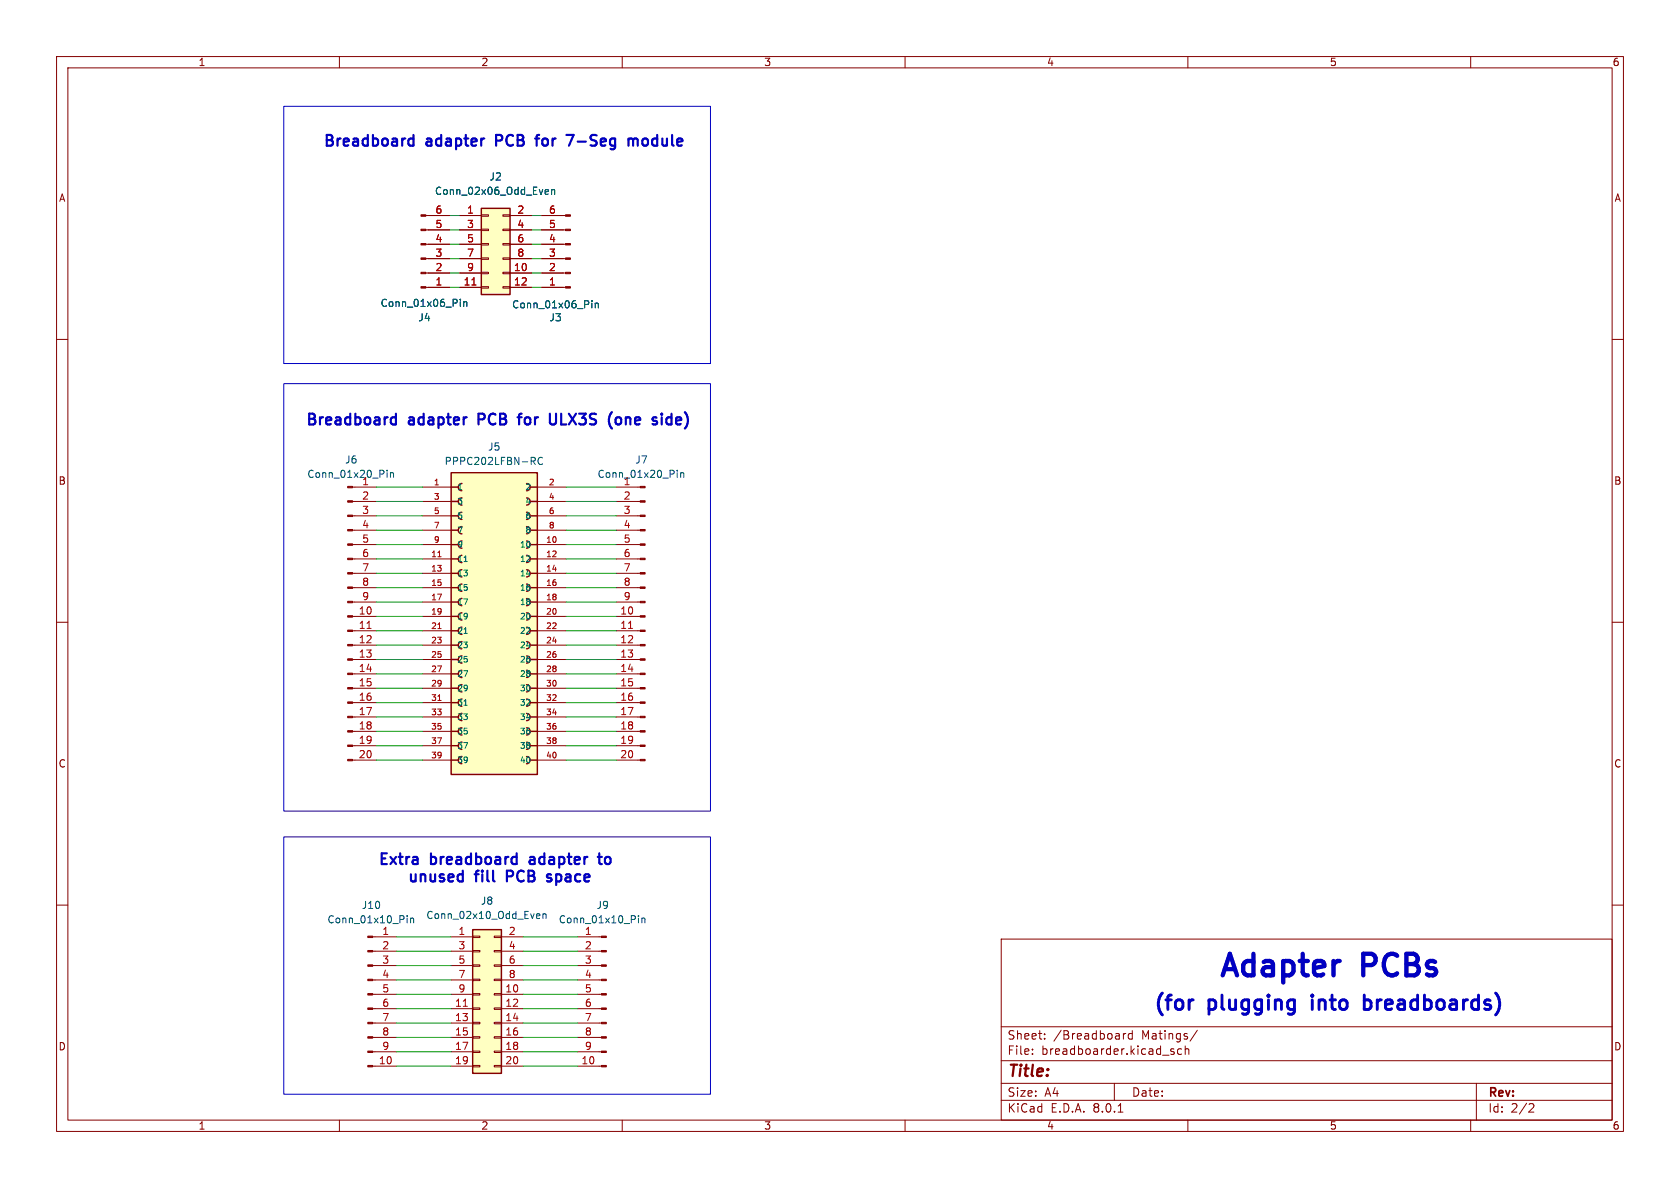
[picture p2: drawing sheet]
<svg xmlns="http://www.w3.org/2000/svg" width="297mm" height="210mm" viewBox="0 0 297 210" stroke-linecap="round" stroke-linejoin="round" font-family="sans-serif">
<g fill="none" stroke="#840000" stroke-width=".18">
<path d="M10 10h277v190h-277zM12 12h273v186h-273zM60 10v2M110 10v2M160 10v2M210 10v2M260 10v2M95.8 38.1h4.2M10 60h2M95.8 40.6h4.2M95.8 43.2h4.2M95.8 45.7h4.2"/>
<path d="M95.8 48.3h4.2M95.8 50.8h4.2M285 60h2M10 110h2M285 110h2M10 160h2M285 160h2M177 166h108v32h-108zM60 198v2M110 198v2M160 198v2M177 194.5h108"/>
<path d="M177 191.5h108M177 187.5h108M177 181.5h108M182.5 186.3v.1M182.5 185.5v.1M184.7 183.6v.1M184.7 182.8v.1M197 191.5v3M197.7 196.6h.8M198.6 182.7v1M199 182.7l-.3 .1-.1 .2M200.2 182.8l-.5-.1-.2 .3v.4l.1 .2h.6"/>
<path d="M200.2 182.2v1.5M207 185.8l.5 .2 .1 .2-.2 .2-.4-.1M207 185.5h.5M208.9 185.5l-.4-.1-.3 .3v.4l.1 .2h.6M209.5 185.5l.2-.1 .4 .1 .1 .9M209.5 184.9v1.5M210 198v2M211.7 182.1l-1.3 2M260 198v2M261 191.5v6.5M270.5 195.1l.5 .1 .2 .3-1 1.1h1"/>
</g>
<g fill="#840000" stroke="#840000" stroke-width=".18">
<path d="M100 38h.8v.2h-.8z"/>
<path d="M100 40.5h.8v.3h-.8z"/>
<path d="M100 43.1h.8v.2h-.8z"/>
<path d="M100 45.6h.8v.2h-.8z"/>
<path d="M100 48.1h.8v.3h-.8z"/>
<path d="M100 50.7h.8v.2h-.8z"/>
</g>
<path d="M104.6 53.2v.1M104.6 53.6v.8M105.2 53.6v.8M105.2 53.7l.2-.1h.3l.1 .8" fill="none" stroke="#006464" stroke-width=".18"/>
<path d="M85.1 36.8h5.1v15.3h-5.1z" fill="#ffffc2"/>
<g fill="none" stroke="#840000" stroke-width=".18">
<path d="M75.3 38.1h4.2M81.3 38.1h3.8M85.1 38h1.3v.2h-1.3zM88.9 38h1.3v.2h-1.3zM90.2 38.1h3.8M75.3 48.3h4.2M75.3 50.8h4.2M75.3 40.6h4.2M75.3 43.2h4.2M75.3 45.7h4.2M81.3 48.3h3.8M81.3 50.8h3.8"/>
<path d="M81.3 40.6h3.8M81.3 43.2h3.8M81.3 45.7h3.8M85.1 50.7h1.3v.2h-1.3zM85.1 48.1h1.3v.3h-1.3zM85.1 45.6h1.3v.2h-1.3zM85.1 43.1h1.3v.2h-1.3zM85.1 40.5h1.3v.3h-1.3zM88.9 50.7h1.3v.2h-1.3zM88.9 48.1h1.3v.3h-1.3zM88.9 45.6h1.3v.2h-1.3zM88.9 43.1h1.3v.2h-1.3z"/>
<path d="M88.9 40.5h1.3v.3h-1.3zM90.2 48.3h3.8M90.2 50.8h3.8M90.2 40.6h3.8M90.2 43.2h3.8M90.2 45.7h3.8M65.9 178.3h4.2M65.9 175.8h4.2M65.9 173.2h4.2M65.9 170.7h4.2M65.9 168.1h4.2M65.9 165.6h4.2"/>
<path d="M102.1 178.3h4.2M102.1 175.8h4.2M102.1 173.2h4.2M102.1 170.7h4.2M102.1 168.1h4.2M102.1 165.6h4.2M65.9 188.5h4.2M65.9 185.9h4.2M65.9 183.4h4.2M65.9 180.8h4.2M102.1 188.5h4.2M102.1 185.9h4.2"/>
<path d="M102.1 183.4h4.2M102.1 180.8h4.2"/>
</g>
<path d="M85.1 36.8h5.1v15.3h-5.1z" fill="none" stroke="#840000" stroke-width=".25"/>
<path d="M83.4 50.4h.8" fill="none" stroke="#a90000" stroke-width=".18"/>
<g fill="none" stroke="#006464" stroke-width=".18">
<path d="M96.5 33.5l.4 .1 .1 .2-.6 .1M96.9 34.3l-.4 .1M97.5 33.6l.2-.1 .3 .1 .1 .8M97.5 33.5v.9M81.4 52.9v.1M81.4 53.3v.9M82 53.3v.9M82 53.4l.2-.1 .3 .1v.8M72 161.9v.1M72 162.3v.8M72.6 162.3v.8M72.6 162.4l.2-.1 .3 .1v.7"/>
<path d="M112.9 161.9v.1M112.9 162.3v.8M113.5 162.4l.2-.1 .3 .1v.7M113.5 162.3v.8"/>
</g>
<g fill="#840000" stroke="#840000" stroke-width=".18">
<path d="M74.4 38h.9v.2h-.9z"/>
<path d="M74.4 40.5h.9v.3h-.9z"/>
<path d="M74.4 43.1h.9v.2h-.9z"/>
<path d="M74.4 45.6h.9v.2h-.9z"/>
<path d="M74.4 48.1h.9v.3h-.9z"/>
<path d="M74.4 50.7h.9v.2h-.9z"/>
<path d="M65 188.3h.9v.3h-.9z"/>
<path d="M65 185.8h.9v.3h-.9z"/>
<path d="M65 183.3h.9v.2h-.9z"/>
<path d="M65 180.7h.9v.3h-.9z"/>
<path d="M65 178.2h.9v.2h-.9z"/>
<path d="M65 175.6h.9v.3h-.9z"/>
<path d="M65 173.1h.9v.3h-.9z"/>
<path d="M65 170.6h.9v.2h-.9z"/>
<path d="M65 168h.9v.3h-.9z"/>
<path d="M65 165.5h.9v.2h-.9z"/>
<path d="M106.3 188.3h.9v.3h-.9z"/>
<path d="M106.3 185.8h.9v.3h-.9z"/>
<path d="M106.3 183.3h.9v.2h-.9z"/>
<path d="M106.3 180.7h.9v.3h-.9z"/>
<path d="M106.3 178.2h.9v.2h-.9z"/>
<path d="M106.3 175.6h.9v.3h-.9z"/>
<path d="M106.3 173.1h.9v.3h-.9z"/>
<path d="M106.3 170.6h.9v.2h-.9z"/>
<path d="M106.3 168h.9v.3h-.9z"/>
<path d="M106.3 165.5h.9v.2h-.9z"/>
</g>
<path d="M83.6 164.3h5v25.4h-5z" fill="#ffffc2"/>
<g fill="none" stroke="#840000" stroke-width=".18">
<path d="M79.8 165.6h3.8M79.8 175.8h3.8M79.8 178.3h3.8M79.8 168.1h3.8M79.8 170.7h3.8M79.8 173.2h3.8M83.6 178.2h1.2v.2h-1.2zM83.6 175.6h1.2v.3h-1.2zM83.6 173.1h1.2v.3h-1.2zM83.6 170.6h1.2v.2h-1.2zM83.6 168h1.2v.3h-1.2zM83.6 165.5h1.2v.2h-1.2z"/>
<path d="M87.4 178.2h1.2v.2h-1.2zM87.4 175.6h1.2v.3h-1.2zM87.4 173.1h1.2v.3h-1.2zM87.4 170.6h1.2v.2h-1.2zM87.4 168h1.2v.3h-1.2zM87.4 165.5h1.2v.2h-1.2zM88.6 165.6h3.9M88.6 175.8h3.9M88.6 178.3h3.9M88.6 168.1h3.9M88.6 170.7h3.9M88.6 173.2h3.9"/>
<path d="M79.8 180.8h3.8M79.8 183.4h3.8M79.8 185.9h3.8M79.8 188.5h3.8M83.6 188.3h1.2v.3h-1.2zM83.6 185.8h1.2v.3h-1.2zM83.6 183.3h1.2v.2h-1.2zM83.6 180.7h1.2v.3h-1.2zM87.4 188.3h1.2v.3h-1.2zM87.4 185.8h1.2v.3h-1.2zM87.4 183.3h1.2v.2h-1.2zM87.4 180.7h1.2v.3h-1.2z"/>
<path d="M88.6 180.8h3.9M88.6 183.4h3.9M88.6 185.9h3.9M88.6 188.5h3.9"/>
</g>
<path d="M83.6 164.3h5v25.4h-5z" fill="none" stroke="#840000" stroke-width=".25"/>
<path d="M81.9 177.9h.7" fill="none" stroke="#a90000" stroke-width=".18"/>
<path d="M95 161.5l.4 .1v.2l-.6 .2M95.4 162.3l-.4 .1M96 161.7l.2-.2 .3 .1v.8M96 161.5v.9" fill="none" stroke="#006464" stroke-width=".18"/>
<path d="M79.8 83.6h15.2v53.3h-15.2z" fill="#ffffc2"/>
<g fill="none" stroke="#840000" stroke-width=".25">
<path d="M79.8 83.6h15.2v53.3h-15.2zM79.8 98.8h1.2M79.8 96.3h1.2M79.8 93.7h1.2M79.8 91.2h1.2M79.8 88.6h1.2M79.8 86.1h1.2M93.7 98.8h1.3M93.7 96.3h1.3M93.7 93.7h1.3M93.7 91.2h1.3M93.7 88.6h1.3"/>
<path d="M93.7 86.1h1.3M79.8 119.1h1.2M79.8 116.6h1.2M79.8 114h1.2M79.8 111.5h1.2M79.8 109h1.2M79.8 106.4h1.2M79.8 103.9h1.2M79.8 101.3h1.2M93.7 119.1h1.3M93.7 116.6h1.3M93.7 114h1.3"/>
<path d="M93.7 111.5h1.3M93.7 109h1.3M93.7 106.4h1.3M93.7 103.9h1.3M93.7 101.3h1.3M79.8 134.4h1.2M79.8 131.8h1.2M79.8 129.3h1.2M79.8 126.7h1.2M79.8 124.2h1.2M79.8 121.7h1.2M93.7 134.4h1.3"/>
<path d="M93.7 131.8h1.3M93.7 129.3h1.3M93.7 126.7h1.3M93.7 124.2h1.3M93.7 121.7h1.3"/>
</g>
<g fill="none" stroke="#840000" stroke-width=".18">
<path d="M75.7 38.1h3.8M81.3 38.1h3.8M90.2 38.1h3.8M95.8 38.1h3.8M75.7 50.8h3.8M75.7 48.3h3.8M75.7 45.7h3.8M75.7 43.2h3.8M75.7 40.6h3.8M81.3 50.8h3.8M81.3 48.3h3.8M81.3 45.7h3.8"/>
<path d="M81.3 43.2h3.8M81.3 40.6h3.8M90.2 50.8h3.8M90.2 48.3h3.8M90.2 45.7h3.8M90.2 43.2h3.8M90.2 40.6h3.8M95.8 50.8h3.8M95.8 48.3h3.8M95.8 45.7h3.8M95.8 43.2h3.8M95.8 40.6h3.8"/>
<path d="M62.3 86.1h4.2M62.3 96.3h4.2M62.3 98.8h4.2M62.3 88.6h4.2M62.3 91.2h4.2M62.3 93.7h4.2M74.7 86.1h5.1M74.7 96.3h5.1M74.7 98.8h5.1M74.7 88.6h5.1M74.7 91.2h5.1M74.7 93.7h5.1"/>
<path d="M95 86.1h5.1M95 96.3h5.1M95 98.8h5.1M95 88.6h5.1M95 91.2h5.1M95 93.7h5.1M109 86.1h4.2M109 96.3h4.2M109 98.8h4.2M109 88.6h4.2M109 91.2h4.2M109 93.7h4.2"/>
<path d="M62.3 101.3h4.2M62.3 103.9h4.2M62.3 106.4h4.2M62.3 109h4.2M62.3 111.5h4.2M62.3 114h4.2M62.3 116.6h4.2M62.3 119.1h4.2M74.7 101.3h5.1M74.7 103.9h5.1M74.7 106.4h5.1M74.7 109h5.1"/>
<path d="M74.7 111.5h5.1M74.7 114h5.1M74.7 116.6h5.1M74.7 119.1h5.1M95 101.3h5.1M95 103.9h5.1M95 106.4h5.1M95 109h5.1M95 111.5h5.1M95 114h5.1M95 116.6h5.1M95 119.1h5.1"/>
<path d="M109 101.3h4.2M109 103.9h4.2M109 106.4h4.2M109 109h4.2M109 111.5h4.2M109 114h4.2M109 116.6h4.2M109 119.1h4.2M62.3 121.7h4.2M62.3 124.2h4.2M62.3 126.7h4.2M62.3 129.3h4.2"/>
<path d="M62.3 131.8h4.2M62.3 134.4h4.2M74.7 121.7h5.1M74.7 124.2h5.1M74.7 126.7h5.1M74.7 129.3h5.1M74.7 131.8h5.1M74.7 134.4h5.1M95 121.7h5.1M95 124.2h5.1M95 126.7h5.1M95 129.3h5.1"/>
<path d="M95 131.8h5.1M95 134.4h5.1M109 121.7h4.2M109 124.2h4.2M109 126.7h4.2M109 129.3h4.2M109 131.8h4.2M109 134.4h4.2"/>
</g>
<g fill="none" stroke="#006464" stroke-width=".18">
<path d="M96.5 33.5l.4 .1 .1 .2-.6 .1M96.9 34.3l-.4 .1M97.5 33.6l.2-.1 .3 .1 .1 .8M97.5 33.5v.9M81.4 52.9v.1M81.4 53.3v.9M82 53.3v.9M82 53.4l.2-.1 .3 .1v.8M104.6 53.2v.1M104.6 53.6v.8M105.2 53.6v.8M105.2 53.7l.2-.1h.3l.1 .8"/>
<path d="M68.4 83.1v.2M68.4 83.6v.8M69 83.7l.2-.1h.3l.1 .8M69 83.6v.8M82 99.3h.6M94.2 81.5l.4 .6M94.4 80.8l.2 .3v.3l-.2 .1M95.9 81a.6 .6 0 0 0-.8 .4 .6 .6 0 0 0 .6 .7l.2-.1M119.7 83.1v.2M119.7 83.6v.8M120.3 83.6v.8M120.3 83.7l.2-.1h.3l.1 .8"/>
<path d="M82 112h.6M82 124.7h.6"/>
</g>
<path d="M83.4 50.4h.8M77.4 98.4h.6M64.9 111.1h.7M77.4 111.1h.6M111.1 111.1h.7M77.4 123.8h.6" fill="none" stroke="#a90000" stroke-width=".18"/>
<g fill="#840000" stroke="#840000" stroke-width=".18">
<path d="M113.2 134.2h.8v.3h-.8z"/>
<path d="M113.2 131.7h.8v.3h-.8z"/>
<path d="M113.2 129.2h.8v.2h-.8z"/>
<path d="M113.2 126.6h.8v.3h-.8z"/>
<path d="M113.2 124.1h.8v.2h-.8z"/>
<path d="M113.2 121.5h.8v.3h-.8z"/>
<path d="M113.2 119h.8v.3h-.8z"/>
<path d="M113.2 116.5h.8v.2h-.8z"/>
<path d="M113.2 113.9h.8v.3h-.8z"/>
<path d="M113.2 111.4h.8v.2h-.8z"/>
<path d="M113.2 108.8h.8v.3h-.8z"/>
<path d="M113.2 106.3h.8v.3h-.8z"/>
<path d="M113.2 103.8h.8v.2h-.8z"/>
<path d="M113.2 101.2h.8v.3h-.8z"/>
<path d="M113.2 98.7h.8v.2h-.8z"/>
<path d="M113.2 96.1h.8v.3h-.8z"/>
<path d="M113.2 93.6h.8v.3h-.8z"/>
<path d="M113.2 91.1h.8v.2h-.8z"/>
<path d="M113.2 88.5h.8v.3h-.8z"/>
<path d="M113.2 86h.8v.2h-.8z"/>
<path d="M61.5 134.2h.8v.3h-.8z"/>
<path d="M61.5 131.7h.8v.3h-.8z"/>
<path d="M61.5 129.2h.8v.2h-.8z"/>
<path d="M61.5 126.6h.8v.3h-.8z"/>
<path d="M61.5 124.1h.8v.2h-.8z"/>
<path d="M61.5 121.5h.8v.3h-.8z"/>
<path d="M61.5 119h.8v.3h-.8z"/>
<path d="M61.5 116.5h.8v.2h-.8z"/>
<path d="M61.5 113.9h.8v.3h-.8z"/>
<path d="M61.5 111.4h.8v.2h-.8z"/>
<path d="M61.5 108.8h.8v.3h-.8z"/>
<path d="M61.5 106.3h.8v.3h-.8z"/>
<path d="M61.5 103.8h.8v.2h-.8z"/>
<path d="M61.5 101.2h.8v.3h-.8z"/>
<path d="M61.5 98.7h.8v.2h-.8z"/>
<path d="M61.5 96.1h.8v.3h-.8z"/>
<path d="M61.5 93.6h.8v.3h-.8z"/>
<path d="M61.5 91.1h.8v.2h-.8z"/>
<path d="M61.5 88.5h.8v.3h-.8z"/>
<path d="M61.5 86h.8v.2h-.8z"/>
</g>
<g fill="none" stroke="#0000c2" stroke-width=".38">
<path d="M72.6 24.5l.5 .1M73.1 23.9v1.9M73.1 25.7l-.5 .1M94.6 24.5h.7M95.3 23.9h-.3l-.1 .2v1.7M100.1 23.9h1.3l-.8 1.9M111.1 24.7a.47 .47 0 0 1 .8 .1M111.1 24.5v1.3M111.9 24.8l.3-.3 .4 .1 .1 1.2M111.9 24.8v1M69.5 73.8l.5 .1M70 73.1v1.9"/>
<path d="M70 74.9l-.5 .1M91.5 73.8h.7M92.2 73.1l-.3 .1-.1 .2v1.6M98.3 73.1v1.6l-.2 .2-.5 .1M109.8 74.1a.52 .52 0 0 0-.5-.4 .52 .52 0 0 0-.5 .4v.6a.52 .52 0 0 0 .5 .4 .52 .52 0 0 0 .5-.4M117 73.1l.1 .1-.1 .1M118.5 73.8l-.5 .1-.2 .2 .1 .8 .3 .1h.3M96.7 155.7l.2 .1 .5-.1M96.7 154.9l.1 .2 .6 .2M105.7 151.5h.7M105.9 150.8v1.7l.1 .2h.4"/>
</g>
<path d="M210.7 176.8h.2M241.2 176.9l.2-.1 .7 .1M241.2 175.9v2.5M241.2 178.3l.2 .1 .7-.1" fill="none" stroke="#0000c2" stroke-width=".51"/>
<path d="M50.2 18.8h75.4v45.5h-75.4zM50.2 67.8h75.4v75.6h-75.4zM50.2 148h75.4v45.4h-75.4z" fill="none" stroke="#0000c2" stroke-width=".18"/>
<g fill="none" stroke="#009600" stroke-width=".18">
<path d="M79.5 38.1h1.8M94 38.1h1.8M79.5 45.7h1.8M79.5 50.8h1.8M79.5 40.6h1.8M79.5 48.3h1.8M79.5 43.2h1.8M94 45.7h1.8M94 50.8h1.8M94 40.6h1.8M94 48.3h1.8M94 43.2h1.8"/>
<path d="M66.5 98.8h8.2M66.5 86.1h8.2M66.5 96.3h8.2M66.5 93.7h8.2M66.5 91.2h8.2M66.5 88.6h8.2M100.1 98.8h8.9M100.1 86.1h8.9M100.1 96.3h8.9M100.1 93.7h8.9M100.1 91.2h8.9M100.1 88.6h8.9"/>
<path d="M66.5 116.6h8.2M66.5 119.1h8.2M66.5 114h8.2M66.5 111.5h8.2M66.5 109h8.2M66.5 103.9h8.2M66.5 106.4h8.2M66.5 101.3h8.2M100.1 116.6h8.9M100.1 119.1h8.9M100.1 114h8.9M100.1 111.5h8.9"/>
<path d="M100.1 109h8.9M100.1 103.9h8.9M100.1 106.4h8.9M100.1 101.3h8.9M66.5 121.7h8.2M66.5 126.7h8.2M66.5 129.3h8.2M66.5 134.4h8.2M66.5 131.8h8.2M66.5 124.2h8.2M100.1 121.7h8.9M100.1 126.7h8.9"/>
<path d="M100.1 129.3h8.9M100.1 134.4h8.9M100.1 131.8h8.9M100.1 124.2h8.9M70.1 165.6h9.7M70.1 168.1h9.7M70.1 175.8h9.7M70.1 170.7h9.7M70.1 178.3h9.7M70.1 173.2h9.7M92.5 165.6h9.6M92.5 168.1h9.6"/>
<path d="M92.5 175.8h9.6M92.5 170.7h9.6M92.5 178.3h9.6M92.5 173.2h9.6M70.1 188.5h9.7M70.1 185.9h9.7M70.1 183.4h9.7M70.1 180.8h9.7M92.5 188.5h9.6M92.5 185.9h9.6M92.5 183.4h9.6M92.5 180.8h9.6"/>
</g>
<g font-size="5.3" fill="#0000c2">
<text x="215" y="173.7">Adapter</text>
<text x="240.9" y="173.7">PCBs</text>
</g>
<g font-size="3.5" fill="#0000c2">
<text x="203.7" y="179.3">(for</text>
<text x="213.6" y="179.3">plugging</text>
<text x="232.9" y="179.3">into</text>
<text x="243.1" y="179.3">breadboards)</text>
</g>
<text font-size="2.8" fill="#840000" x="178" y="190.9">Title:</text>
<g font-size="2.7" fill="#0000c2">
<text x="56.9" y="26.4">Breadboard</text>
<text x="75.4" y="26.4">adapter</text>
<text x="88.4" y="26.4">PCB</text>
<text x="96.3" y="26.4">for</text>
<text x="102.5" y="26.4">7-Seg</text>
<text x="114.1" y="26.4">module</text>
<text x="53.8" y="75.7">Breadboard</text>
<text x="72.3" y="75.7">adapter</text>
<text x="85.3" y="75.7">PCB</text>
<text x="93.2" y="75.7">for</text>
<text x="99.4" y="75.7">ULX3S</text>
<text x="110.6" y="75.7">(one</text>
<text x="119.2" y="75.7">side)</text>
<text x="66.6" y="153.4">Extra</text>
<text x="76.1" y="153.4">breadboard</text>
<text x="94.4" y="153.4">adapter</text>
<text x="107.4" y="153.4">to</text>
<text x="71.8" y="156.5">unused</text>
<text x="84.1" y="156.5">fill</text>
<text x="90.3" y="156.5">PCB</text>
<text x="98.2" y="156.5">space</text>
</g>
<g font-size="2.1" fill="#840000">
<text x="178" y="184">Sheet:</text>
<text x="186.2" y="184">/Breadboard</text>
<text x="201.9" y="184">Matings/</text>
<text x="178" y="186.7">File:</text>
<text x="184.1" y="186.7">breadboarder.kicad_sch</text>
<text x="178" y="196.9">KiCad</text>
<text x="178" y="194.1">Size:</text>
<text x="184.7" y="194.1">A4</text>
<text x="185.7" y="196.9">E.D.A.</text>
<text x="193.3" y="196.9">8.0.1</text>
<text x="200" y="194.1">Date:</text>
<text x="263" y="194.3">Rev:</text>
<text x="263" y="196.9">Id:</text>
<text x="267.1" y="196.9">2/2</text>
</g>
<g font-size="1.8" fill="#840000">
<text x="35" y="11.9">1</text>
<text x="85" y="11.9">2</text>
<text x="135" y="11.9">3</text>
<text x="185" y="11.9">4</text>
<text x="235" y="11.9">5</text>
<text x="285" y="11.9">6</text>
<text x="10.3" y="35.9">A</text>
<text x="285.3" y="35.9">A</text>
<text x="10.3" y="85.9">B</text>
<text x="285.3" y="85.9">B</text>
<text x="10.3" y="135.9">C</text>
<text x="285.3" y="135.9">C</text>
<text x="10.3" y="185.9">D</text>
<text x="285.3" y="185.9">D</text>
<text x="35" y="199.9">1</text>
<text x="85" y="199.9">2</text>
<text x="135" y="199.9">3</text>
<text x="185" y="199.9">4</text>
<text x="235" y="199.9">5</text>
<text x="285" y="199.9">6</text>
</g>
<g font-size="1.8" fill="#006464">
<text x="76.8" y="34.6">Conn_02x06_Odd_Even</text>
<text x="86.4" y="32.1">J2</text>
<text x="67.2" y="54.5">Conn_01x06_Pin</text>
<text x="73.9" y="57">J4</text>
<text x="90.4" y="54.7">Conn_01x06_Pin</text>
<text x="97" y="57">J3</text>
<text x="60.9" y="82.1">J6</text>
<text x="78.5" y="82.4">PPPC202LFBN-RC</text>
<text x="86.2" y="79.9">J5</text>
<text x="112.2" y="82.1">J7</text>
<text x="54.2" y="84.7">Conn_01x20_Pin</text>
<text x="63.9" y="85.9">1</text>
<text x="105.5" y="84.7">Conn_01x20_Pin</text>
<text x="110.2" y="85.9">1</text>
<text x="63.9" y="160.9">J10</text>
<text x="84.9" y="160.1">J8</text>
<text x="105.4" y="160.9">J9</text>
<text x="57.8" y="163.4">Conn_01x10_Pin</text>
<text x="75.3" y="162.7">Conn_02x10_Odd_Even</text>
<text x="98.7" y="163.4">Conn_01x10_Pin</text>
</g>
<g font-size="1.8" fill="#a90000">
<text x="76.9" y="40.4">5</text>
<text x="76.9" y="37.8">6</text>
<text x="82.5" y="37.8">1</text>
<text x="82.5" y="40.4">3</text>
<text x="91.4" y="37.8">2</text>
<text x="91.4" y="40.4">4</text>
<text x="97" y="40.4">5</text>
<text x="97" y="37.8">6</text>
<text x="76.9" y="45.5">3</text>
<text x="76.9" y="42.9">4</text>
<text x="82.5" y="42.9">5</text>
<text x="82.5" y="45.5">7</text>
<text x="91.4" y="42.9">6</text>
<text x="91.4" y="45.5">8</text>
<text x="97" y="45.5">3</text>
<text x="97" y="42.9">4</text>
<text x="76.9" y="50.5">1</text>
<text x="76.9" y="48">2</text>
<text x="81.9" y="50.5">11</text>
<text x="82.5" y="48">9</text>
<text x="90.8" y="48">10</text>
<text x="90.8" y="50.5">12</text>
<text x="97" y="50.5">1</text>
<text x="97" y="48">2</text>
<text x="63.9" y="88.4">2</text>
<text x="110.2" y="88.4">2</text>
<text x="63.9" y="90.9">3</text>
<text x="63.9" y="93.5">4</text>
<text x="110.2" y="90.9">3</text>
<text x="110.2" y="93.5">4</text>
<text x="63.9" y="96">5</text>
<text x="63.9" y="98.6">6</text>
<text x="63.9" y="101.1">7</text>
<text x="110.2" y="96">5</text>
<text x="110.2" y="98.6">6</text>
<text x="110.2" y="101.1">7</text>
<text x="63.9" y="103.6">8</text>
<text x="63.9" y="106.2">9</text>
<text x="110.2" y="103.6">8</text>
<text x="110.2" y="106.2">9</text>
<text x="63.3" y="108.7">10</text>
<text x="63.3" y="111.3">11</text>
<text x="63.3" y="113.8">12</text>
<text x="109.6" y="108.7">10</text>
<text x="109.6" y="111.3">11</text>
<text x="109.6" y="113.8">12</text>
<text x="63.3" y="116.3">13</text>
<text x="63.3" y="118.9">14</text>
<text x="109.6" y="116.3">13</text>
<text x="109.6" y="118.9">14</text>
<text x="63.3" y="121.4">15</text>
<text x="63.3" y="124">16</text>
<text x="109.6" y="121.4">15</text>
<text x="109.6" y="124">16</text>
<text x="63.3" y="126.5">17</text>
<text x="63.3" y="129">18</text>
<text x="63.3" y="131.6">19</text>
<text x="109.6" y="126.5">17</text>
<text x="109.6" y="129">18</text>
<text x="109.6" y="131.6">19</text>
<text x="63.3" y="134.1">20</text>
<text x="109.6" y="134.1">20</text>
<text x="67.5" y="165.4">1</text>
<text x="67.5" y="167.9">2</text>
<text x="81" y="165.4">1</text>
<text x="81" y="167.9">3</text>
<text x="89.8" y="165.4">2</text>
<text x="89.8" y="167.9">4</text>
<text x="103.3" y="165.4">1</text>
<text x="103.3" y="167.9">2</text>
<text x="67.5" y="170.4">3</text>
<text x="67.5" y="173">4</text>
<text x="81" y="170.4">5</text>
<text x="81" y="173">7</text>
<text x="89.8" y="170.4">6</text>
<text x="89.8" y="173">8</text>
<text x="103.3" y="170.4">3</text>
<text x="103.3" y="173">4</text>
<text x="67.5" y="175.5">5</text>
<text x="67.5" y="178.1">6</text>
<text x="80.3" y="178.1">11</text>
<text x="81" y="175.5">9</text>
<text x="89.2" y="175.5">10</text>
<text x="89.2" y="178.1">12</text>
<text x="103.3" y="175.5">5</text>
<text x="103.3" y="178.1">6</text>
<text x="67.5" y="180.6">7</text>
<text x="67.5" y="183.1">8</text>
<text x="67.5" y="185.7">9</text>
<text x="80.3" y="180.6">13</text>
<text x="80.3" y="183.1">15</text>
<text x="80.3" y="185.7">17</text>
<text x="89.2" y="180.6">14</text>
<text x="89.2" y="183.1">16</text>
<text x="89.2" y="185.7">18</text>
<text x="103.3" y="180.6">7</text>
<text x="103.3" y="183.1">8</text>
<text x="103.3" y="185.7">9</text>
<text x="66.9" y="188.2">10</text>
<text x="80.3" y="188.2">19</text>
<text x="89.2" y="188.2">20</text>
<text x="102.7" y="188.2">10</text>
</g>
<g font-size="1.4" fill="#a90000">
<text x="76.6" y="85.9">1</text>
<text x="76.6" y="88.4">3</text>
<text x="96.9" y="85.9">2</text>
<text x="96.9" y="88.4">4</text>
<text x="76.6" y="90.9">5</text>
<text x="76.6" y="93.5">7</text>
<text x="96.9" y="90.9">6</text>
<text x="96.9" y="93.5">8</text>
<text x="76.1" y="98.6">11</text>
<text x="76.1" y="101.1">13</text>
<text x="76.6" y="96">9</text>
<text x="96.4" y="96">10</text>
<text x="96.4" y="98.6">12</text>
<text x="96.4" y="101.1">14</text>
<text x="76.1" y="103.6">15</text>
<text x="76.1" y="106.2">17</text>
<text x="96.4" y="103.6">16</text>
<text x="96.4" y="106.2">18</text>
<text x="76.1" y="108.7">19</text>
<text x="76.1" y="111.3">21</text>
<text x="76.1" y="113.8">23</text>
<text x="96.4" y="108.7">20</text>
<text x="96.4" y="111.3">22</text>
<text x="96.4" y="113.8">24</text>
<text x="76.1" y="116.3">25</text>
<text x="76.1" y="118.9">27</text>
<text x="96.4" y="116.3">26</text>
<text x="96.4" y="118.9">28</text>
<text x="76.1" y="121.4">29</text>
<text x="76.1" y="124">31</text>
<text x="96.4" y="121.4">30</text>
<text x="96.4" y="124">32</text>
<text x="76.1" y="126.5">33</text>
<text x="76.1" y="129">35</text>
<text x="76.1" y="131.6">37</text>
<text x="96.4" y="126.5">34</text>
<text x="96.4" y="129">36</text>
<text x="96.4" y="131.6">38</text>
<text x="76.1" y="134.1">39</text>
<text x="96.4" y="134.1">40</text>
</g>
<g font-size="1.4" fill="#006464">
<text x="80.8" y="86.8">1</text>
<text x="80.8" y="89.4">3</text>
<text x="92.8" y="86.8">2</text>
<text x="92.8" y="89.4">4</text>
<text x="80.8" y="91.9">5</text>
<text x="80.8" y="94.5">7</text>
<text x="92.8" y="91.9">6</text>
<text x="92.8" y="94.5">8</text>
<text x="80.8" y="99.5">11</text>
<text x="80.8" y="97">9</text>
<text x="91.8" y="97">10</text>
<text x="91.8" y="99.5">12</text>
<text x="80.8" y="102.1">13</text>
<text x="80.8" y="104.6">15</text>
<text x="80.8" y="107.2">17</text>
<text x="91.8" y="102.1">14</text>
<text x="91.8" y="104.6">16</text>
<text x="91.8" y="107.2">18</text>
<text x="80.8" y="109.7">19</text>
<text x="80.8" y="112.2">21</text>
<text x="91.8" y="109.7">20</text>
<text x="91.8" y="112.2">22</text>
<text x="80.8" y="114.8">23</text>
<text x="80.8" y="117.3">25</text>
<text x="80.8" y="119.9">27</text>
<text x="91.8" y="114.8">24</text>
<text x="91.8" y="117.3">26</text>
<text x="91.8" y="119.9">28</text>
<text x="80.8" y="122.4">29</text>
<text x="80.8" y="124.9">31</text>
<text x="91.8" y="122.4">30</text>
<text x="91.8" y="124.9">32</text>
<text x="80.8" y="127.5">33</text>
<text x="80.8" y="130">35</text>
<text x="91.8" y="127.5">34</text>
<text x="91.8" y="130">36</text>
<text x="80.8" y="132.6">37</text>
<text x="80.8" y="135.1">39</text>
<text x="91.8" y="132.6">38</text>
<text x="91.8" y="135.1">40</text>
</g>
</svg>
